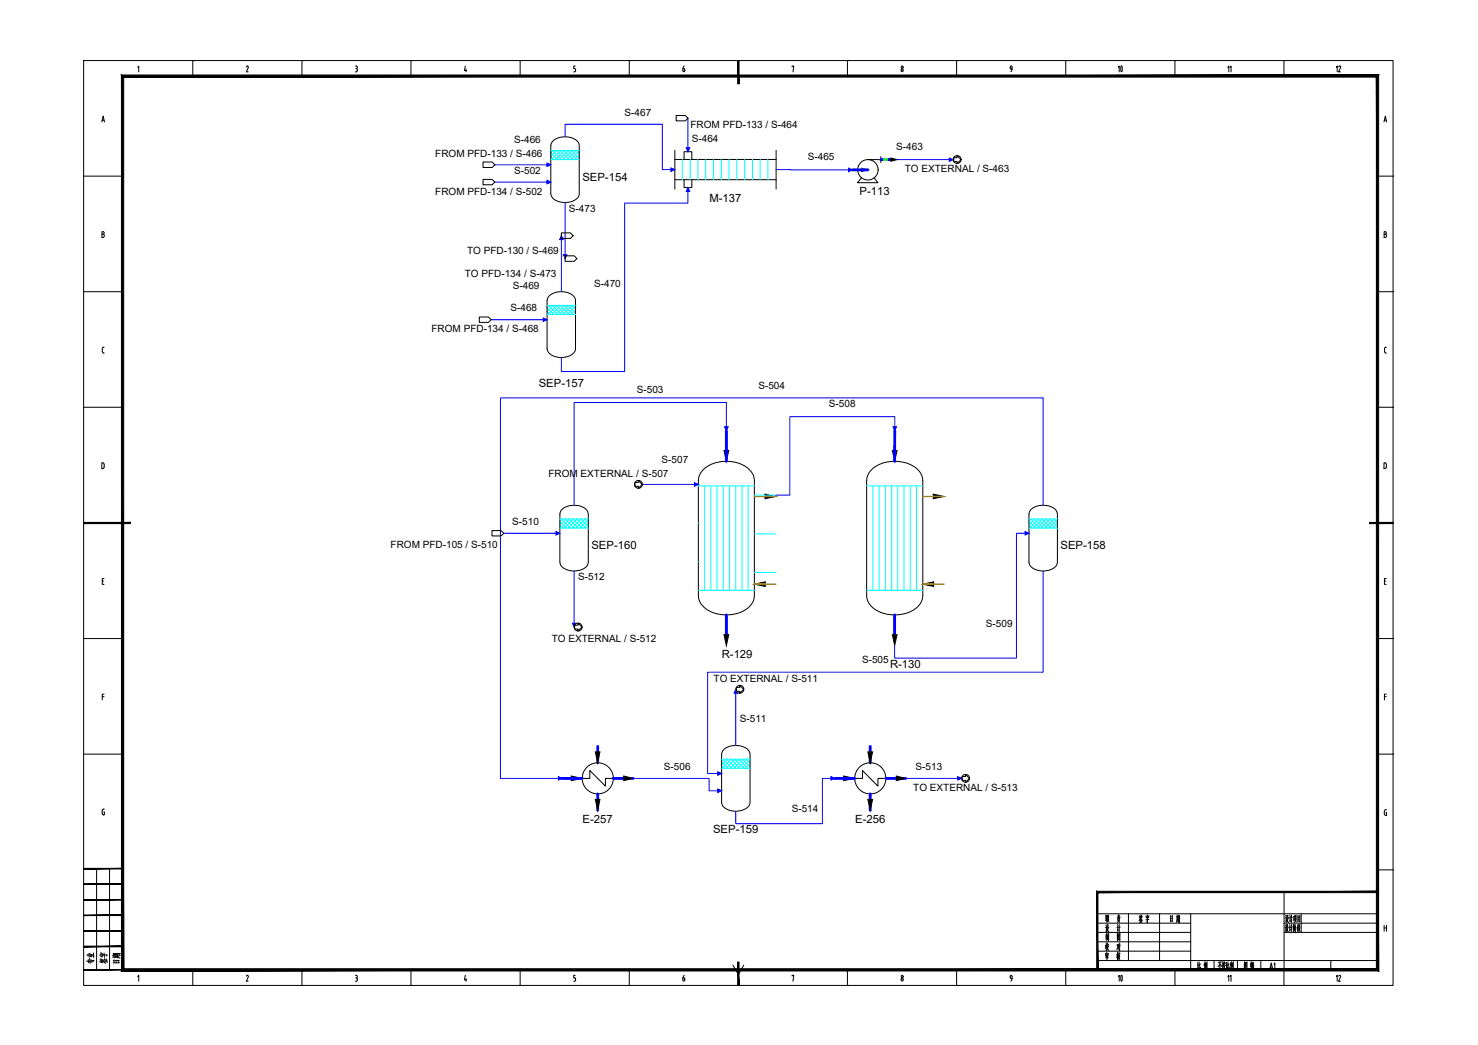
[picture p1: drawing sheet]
<svg xmlns="http://www.w3.org/2000/svg" width="420mm" height="297mm" viewBox="0 0 420 297" stroke-linecap="round" stroke-linejoin="round" font-family="sans-serif">
<g fill="none" stroke="#000" stroke-width=".28">
<path d="M23.8 17.2h372.2v262.9h-372.2zM39.1 19.1l.3-.3v1.6M54.8 17.2h.1M54.8 17.2v4.4M70.3 18.7l.3 .2v.4M70.3 18.8l-.2 .2M70.5 19.3l-.5 1.1h.6M85.8 17.2h.1M85.8 17.2v4.4M101 18.8h.3M101.2 19.5h.1M101.3 18.7l.2 .2v.4l-.2 .2 .3 .4"/>
<path d="M101.5 19.9l-.2 .5M116.8 17.2h.1M116.8 17.2v4.4M132.3 18.8l-.3 1.3h.7M132.5 19.7v.7M147.9 17.2h.1M147.9 17.2v4.4M163.4 19.5l.2 .4M163.5 18.8h-.4v.7h.3M163.6 19.9v.2M178.9 17.2h.1M178.9 17.2v4.4"/>
<path d="M194.1 19.5l.2 .8h.2l.2-.4M194.1 19.5h.3M194.4 19.5l.3 .4M194.5 18.7l-.3 .8M209.9 17.2h.1M225.2 19v-.2h.5l-.3 1.6M240.9 17.2h.1M240.9 17.2v4.4M256.2 19.9l.3-.4 .2 .4M256.2 19.9l.3 .5 .2-.4M256.7 19.9v.2M271.9 17.2h.1"/>
<path d="M271.9 17.2v4.4M287.4 19.7h.3M287.7 19.1v.5M287.7 19.6l-.4 .8M287.7 19.1l-.1-.3a.46 .46 0 0 0-.4 .4 .46 .46 0 0 0 .3 .5M303 17.2h.1M303 17.2v4.4M334 17.2h.1M334 17.2v4.4M365 17.2h.1M365 17.2v4.4M28.9 34.7l.4-1.7 .4 1.7"/>
<path d="M29 34.2h.6M101 20.4h.3M163.1 20.4h.3M163.6 20l-.2 .4M393.4 34.7l.4-1.7 .4 1.7M393.5 34.2h.6M23.8 50.1h11.1M391.6 50.1h4.4M396 50.1h.1M29 66.6h.3M29.3 66.6l.4 .4-.4 .5M29.3 66.6l.3-.2v-.4l-.6-.1v1.6h.3"/>
<path d="M393.5 66.6h.3M393.8 65.9h-.3v1.6h.3M393.8 65.9l.3 .3-.3 .4 .4 .4-.4 .5M23.8 82.9h11.1M29.1 99.1v.8M29.1 99.9l.1 .4 .4 .1M29.6 98.7l-.4 .1-.1 .3M391.6 82.9h4.4M394.1 98.7l-.4 .1-.1 .3v1l.5 .3M396 82.9h.1M23.8 115.8h11.1M391.6 115.8h4.4"/>
<path d="M396 115.8h.1M29.2 131.6h-.3v1.6h.3M29.3 131.6l.3 .5v.8l-.3 .3M393.4 131.6h.5l.2 .5v.8l-.7 .3zM396 148.7h.1M29.1 165.2h.3M29.6 164.5h-.5v1.6h.5M393.6 165.2h.3M394.1 164.5h-.5v1.6h.5M23.8 181.5h11.1M29.1 198h.5M29.6 197.3h-.5v1.7"/>
<path d="M391.6 181.5h4.4M393.6 198h.5M394.1 197.3h-.5v1.7M396 181.5h.1M23.8 214.4h11.1M391.6 214.4h4.4M396 214.4h.1M29 230.4v.8M29.5 230.7h.2v.9h-.5l-.1-.4M29.7 230h-.5l-.1 .4M393.5 230.6v.7M393.6 231.3l.3 .5"/>
<path d="M394 230.9h.2v.9h-.3M394.2 230.2h-.5l-.1 .4M27.5 246.9v28.8M31.1 246.9v28.8M311.9 259.7h79.7M320.8 259.7v13.3M329.6 259.7v13.3M338.5 259.7v16M365 253.6v26.5M369.9 259.7v5.3M391.6 247.3h4.4M396 247.3h.1"/>
<path d="M39.1 277.6l.3-.4v1.7M54.8 275.7v4.4M70.3 277.2l.3 .2v.4M70.3 277.2l-.2 .3M70.5 277.8l-.5 1.1h.6M85.8 275.7v4.4M101 277.2h.3M101 278.9h.3M101.2 278h.1M101.3 277.2l.3 .4-.3 .3 .2 .2v.6l-.2 .2M116.8 275.7v4.4M132.3 277.2l-.3 1.3h.7"/>
<path d="M132.5 278.2v.7M147.9 275.7v4.4M163.1 278.9h.3M163.4 277.9l.2 .4M163.5 277.2h-.4v.8h.3M163.6 278.3v.2M163.6 278.5l-.2 .4M178.9 275.7v4.4M194.4 277.9a.46 .46 0 0 1 .3 .5 .46 .46 0 0 1-.4 .4l-.2-.8h.3M194.5 277.2l-.3 .8M208.4 274.3l1.5 2.7 1.5-2.7M225.2 277.4v-.2h.5l-.3 1.7"/>
<path d="M240.9 275.7v4.4M256.7 278.3v.2M256.7 278.3l-.1-.3a.42 .42 0 0 0-.4 .4 .42 .42 0 0 0 .4 .4l.1-.3M271.9 275.7v4.4M287.2 277.8l.3 .3M287.4 278.2h.3M287.7 277.6v.5M287.7 278.1l-.4 .8M287.7 277.6l-.2-.4-.3 .6M303 275.7v4.4M311.9 273h79.7M311.9 262.4h26.6"/>
<path d="M311.9 265h26.6M311.9 267.7h26.6M311.9 270.4h26.6M324.1 261.6v.4M324.1 260.1l-.2 .8M324.1 260.5l.1 .3M324.3 261.6v.3M324.3 260.8l.5 .8M324.3 260.7l-.5 1M324.3 260.4l-.3 .1M324.4 261.3l-.3 .1M324.5 260.1l-.1 .6"/>
<path d="M324.5 260.5l.1 .4M324.5 261.5l-.1 .6M324.7 262.1l-.7 .1M324.8 260.4l-.4 .1M325.9 260.5l.7-.1-.1 .4M325.9 260.4l-.1 .5M326.1 260l.1 .4M326.2 261.1v1.1l-.2-.3M326.4 260.8l-.5 .1M326.4 260.7l-.2 .4M326.6 261.4l-.9 .1M332.8 260.3v1.7"/>
<path d="M333.1 261.1h-.3M333.2 261.7l-.4 .2M333.3 260.4l-.5 .1M333.3 260.3l-.1 1.7M334 275.7v4.4M334.6 260.1v1.3M334.6 261.6l-.2 .6M334.8 261.6l.1 .4M334.8 260.8h-.2M334.8 261.1l-.2 .1M334.9 260.1l-.1 1.3M335 260.5l-.5 .1"/>
<path d="M335 261.4l-.6 .1M335.1 261.4l-.1 .8M335.1 260.3v1.1M335.3 260.3v1.9l-.1-.2M335.3 260.8h-.2M335.3 261.3h-.2M335.3 260.3h-.2M340.5 273.5v1.7M340.8 275l-.4 .4M340.8 274.3l-.3 .1M340.9 273.5v1.7l.2 .2h.2v-.5M341.2 274l-.3 .6"/>
<path d="M342.5 273.8v1.7M342.6 273.4l-.3 1M342.6 274.4l.1 .3M342.7 273.8l-.2 .9M342.8 274.1l-.1 .1M342.9 274.1l-.3 1.2M342.9 273.7l-.3 .1M343 273.9v1M343.1 273.4v2.1l-.1-.3M345.1 273v2.7M346.8 273.9v1.5M346.9 273.5l-.6 1.3"/>
<path d="M346.9 274.1l.3 .6M347.2 273.4l-.9 .1M347.6 273.3v2.2l-.1-.3M347.7 274.3l-.3 .4M347.8 273.9l-.4 .1M347.8 273.7v.4M348 273.9l-.1 .9 .4 .6M348 273.3l.1 .4M348.2 274.5l-.4 1M348.3 273.8h-.5M348.3 273.7l-.1 .4M348.3 274.4l-.5 .1"/>
<path d="M348.7 273.5v1.7M349 274.3l-.3 .1M349.1 273.4v1.8l.1 .2h.2v-.5M349.4 274l-.3 .6M349.9 273.8v1.7M350 273.4l-.3 1M350.1 274.4l.1 .3M350.2 273.8l-.2 .9M350.3 274.1l-.3 1.2M350.3 274.1l-.2 .1M350.4 273.7l-.4 .1M350.4 273.9v1"/>
<path d="M350.6 273.4v2.1l-.2-.3M351.8 273v2.7M353.8 275.3l.7 .1M353.8 273.4v2.1M354 274.1l.4 .5M354 274.9l.2 .3M354.1 274.6l.1 .2M354.1 273.8l-.2 .5M354.3 273.9l-.2 .1M354.3 273.8l-.5 1M354.5 273.5v1.9M354.5 273.5l-.7 .1"/>
<path d="M355.5 273.8v1M355.7 273.3v2.2M355.8 274h-.3M355.8 273.9v.9l-.1-.2M355.9 274.4v1.1l.4-.1M356 273.8v.6M356 273.9l.3-.1v.4M356.1 274.6v.8M356.3 274.9l-.3 .1M356.3 274.2l-.3 .1M356.3 273.5l-.4 .1M356.4 274.5l-.5 .1"/>
<path d="M356.4 274.4l-.1 1M365 262.4h26.6M365 265h26.6M365.4 262.9l.2 .3M365.5 260.2l.2 .3M365.5 263.6h-.2M365.5 263.5v1M365.6 260.9l-.2 .1M365.6 260.8v1M365.7 264.2l-.3 .5M365.7 261.5l-.2 .5M365.8 262.8l-.1 1"/>
<path d="M365.8 264l.5 .8M365.8 261.3l.4 .9h.1M365.9 260.5l-.2 .6M365.9 260.3l.2-.1v.6l.2 .1M365.9 260.2v.4M366 262.8v.7l.3 .1M366 262.9h-.2M366.1 263.8h-.4M366.1 263.7l-.5 1.2M366.1 261.1h-.3M366.2 261l-.5 1.2M366.6 262.8l.1 .4"/>
<path d="M366.6 260.2l.2 .3M366.7 263.5l-.2 .1M366.7 263.4l-.1 1.2M366.7 260.8l-.2 .1M366.7 260.8v1.1M366.8 264.2l-.2 .5M366.8 261.5l-.1 .5M367.1 262.7v2.2M367.1 260.1v2.1M367.4 263.5l-.6 .1M367.4 260.8l-.5 .1M367.7 262.8v2"/>
<path d="M367.8 262.8v1.4l-.1-.2M367.8 260.5v1M367.8 262.9l-.1 .1M367.9 260.5l-.2 .1M368 263.6l-.2 1.3M368 261.3l-.4 .3M368.1 260.6v1M368.1 262.9l.3 .9h.1M368.2 262.7l-.3 1M368.2 260.8l-.3 1.4M368.2 260.2v.5M368.2 261.7l.3 .4"/>
<path d="M368.2 263.5v1.4M368.5 260.6l-.4 .1M368.5 260.5v1.1M368.5 260.2l-.5 .1M368.9 262.9v1.8M369 260.2v1.9M369 263.6l-.1 .1M369 263.3l-.1 .1M369 264l-.3 .2M369.1 262.8l-.2 .3M369.2 264l.4 .7M369.3 262.8l-.1 1"/>
<path d="M369.4 262.8v.7l.2 .1M369.4 261.3l-.4 .1M369.4 260.8l-.4 .1M369.4 262.9l-.1 .1M369.5 263.8h-.3M369.5 263.8l-.5 1M369.5 261.8l-.5 .1M369.6 260.3l-.6 .1M369.6 260.3l-.1 1.8M378.3 273v2.7M393.5 263v1.7M393.5 263.8h.7"/>
<path d="M394.2 263v1.7M54.8 280.1h.1M85.8 280.1h.1M116.8 280.1h.1M147.9 280.1h.1M178.9 280.1h.1M209.9 280.1h.1M240.9 280.1h.1M271.9 280.1h.1M303 280.1h.1M334 280.1h.1M365 280.1h.1"/>
<circle cx="256.4" cy="19.1" r=".32"/>
<circle cx="256.4" cy="277.6" r=".32"/>
</g>
<g fill="#000" stroke="#000" stroke-width=".28">
<path d="M209.7 17.2l.4 6.6v-6.6zM209.7 17.2l.4 6.6h-.4z"/>
<path d="M34.5 21.3l.7 254.1v-253.5zM34.5 21.3l.7 254.1-.7 .6zM35.2 275.4l-.7 .6 356.8-.6zM34.5 276l356.8-.6 .6 .6zM391.3 21.9v253.5l.6 .6zM391.3 21.9l.6-.6v254.7zM35.2 21.9h356.1l.6-.6zM34.5 21.3h357.4l-356.7 .6z"/>
<path d="M23.8 148.5v.3l13.3-.3zM23.8 148.8l13.3-.3v.3z"/>
<path d="M389.4 148.8h6.6v-.3zM389.4 148.5h6.6l-6.6 .3z"/>
<path d="M23.8 255.8h11.1v-.1zM23.8 255.7h11.1l-11.1 .1z"/>
<path d="M23.8 251.4h11.1v-.2zM23.8 251.2h11.1l-11.1 .2z"/>
<path d="M23.8 247h11.1v-.2zM23.8 246.8h11.1l-11.1 .2z"/>
<path d="M312.1 253.7h79.5v-.3zM311.8 253.4h79.8l-79.5 .3zM311.8 253.4l.3 22.3v-22zM311.8 253.4l.3 22.3h-.3z"/>
<path d="M23.8 275.7h11.1v-.1zM23.8 275.6h11.1l-11.1 .1z"/>
<path d="M23.8 269.1h11.1v-.2zM23.8 268.9h11.1l-11.1 .2z"/>
<path d="M23.8 264.7h11.1v-.2zM23.8 264.5h11.1l-11.1 .2z"/>
<path d="M23.8 260.3h11.1v-.2zM23.8 260.1h11.1l-11.1 .2z"/>
<path d="M209.7 273.5v6.6h.4zM209.7 273.5h.4v6.6z"/>
</g>
<g fill="none" stroke="#0ff" stroke-width=".28">
<path d="M156.6 44.6l.8 .8M156.6 43.5l1.9 1.9M156.6 42.8h8.1M156.6 45.4h8.1M157 42.8l2.6 2.6M157.2 42.8l-.6 .6M158.1 42.8l2.6 2.6M158.3 42.8l-1.7 1.7M159.2 42.8l2.6 2.6M159.4 42.8l-2.6 2.6M160.3 42.8l2.6 2.6M160.5 42.8l-2.6 2.6"/>
<path d="M161.4 42.8l2.6 2.6M161.6 42.8l-2.6 2.6M162.5 42.8l2.2 2.2M162.7 42.8l-2.7 2.6M163.6 42.8l1.1 1.1M163.8 42.8l-2.7 2.6M164.7 42.8h.1M164.7 43l-2.5 2.4M164.7 44.1l-1.3 1.3M164.7 45.2l-.2 .2M194 45.3v5.8M196.2 45.3v5.8"/>
<path d="M198.4 45.3v5.8M200.6 45.3v5.8M202.8 45.3v5.8M205 45.3v5.8M207.2 45.3v5.8M209.5 45.3v5.8M211.7 45.3v5.8M213.9 45.3v5.8M216.1 45.3v5.8M218.3 45.3v5.8M155.5 88.6l.9 .8M155.5 87.5l1.9 1.9"/>
<path d="M155.5 86.8h8.1M155.5 89.4h8.1M155.9 86.8l2.6 2.6M156.1 86.8l-.6 .6M157 86.8l2.6 2.6M157.2 86.8l-1.7 1.7M158.1 86.8l2.6 2.6M158.3 86.8l-2.6 2.6M159.2 86.8l2.6 2.6M159.4 86.8l-2.6 2.6M160.3 86.8l2.6 2.6M160.5 86.8l-2.6 2.6"/>
<path d="M161.4 86.8l2.2 2.2M161.6 86.8l-2.6 2.6M162.5 86.8l1.1 1.1M162.7 86.8l-2.6 2.6M163.6 86.8h.1M163.6 87l-2.4 2.4M163.6 88.1l-1.3 1.3M163.6 89.2l-.2 .2M198.5 138.1h15.9M200.3 138.1v29.7M202.1 138.1v29.7M203.8 138.1v29.7"/>
<path d="M205.6 138.1v29.7M207.4 138.1v29.7M209.2 138.1v29.7M210.9 138.1v29.7M212.7 138.1v29.7M246.4 138.1h15.9M248.1 138.1v29.7M249.9 138.1v29.7M251.7 138.1v29.7M253.5 138.1v29.7M255.2 138.1v29.7M257 138.1v29.7"/>
<path d="M258.8 138.1v29.7M260.5 138.1v29.7M159.2 149.3l.8 .8M159.2 148.2l1.9 1.9M159.2 147.5h8M159.2 150.1h8M159.6 147.5l2.6 2.6M159.8 147.5l-.6 .6M160.6 147.5l2.7 2.6M160.9 147.5l-1.7 1.7M161.7 147.5l2.7 2.6M162 147.5l-2.6 2.6"/>
<path d="M162.8 147.5l2.7 2.6M163.1 147.5l-2.7 2.6M163.9 147.5l2.7 2.6M164.2 147.5l-2.7 2.6M165 147.5l2.2 2.2M165.3 147.5l-2.7 2.6M166.1 147.5l1.1 1.1M166.4 147.5l-2.7 2.6M167.2 147.5h.1M167.2 147.7l-2.4 2.4M167.2 148.8l-1.3 1.3M167.2 149.9l-.2 .2"/>
<path d="M292.5 147.5h8.1M292.5 150.1h8.1M292.5 149.3l.8 .8M292.5 148.2l1.9 1.9M292.9 147.5l2.6 2.6M293.1 147.5l-.6 .6M294 147.5l2.6 2.6M294.2 147.5l-1.7 1.7M295.1 147.5l2.6 2.6M295.3 147.5l-2.6 2.6M296.2 147.5l2.6 2.6M296.4 147.5l-2.6 2.6"/>
<path d="M297.3 147.5l2.6 2.6M297.5 147.5l-2.6 2.6M298.4 147.5l2.2 2.2M298.6 147.5l-2.6 2.6M299.5 147.5l1.1 1.1M299.7 147.5l-2.6 2.6M300.6 147.7l-2.4 2.4M300.6 148.8l-1.4 1.3M300.6 149.9l-.3 .2M198.5 167.8h15.9M246.4 167.8h15.9M205.1 217.6l.8 .8"/>
<path d="M205.1 216.5l1.9 1.9M205.1 215.8h8.1M205.1 218.4h8.1M205.5 215.8l2.6 2.6M205.7 215.8l-.6 .6M206.6 215.8l2.6 2.6M206.8 215.8l-1.7 1.7M207.7 215.8l2.6 2.6M207.9 215.8l-2.6 2.6M208.8 215.8l2.6 2.6M209 215.8l-2.6 2.6M209.9 215.8l2.6 2.6"/>
<path d="M210.1 215.8l-2.6 2.6M211 215.8l2.2 2.2M211.2 215.8l-2.6 2.6M212.1 215.8l1.1 1.1M212.3 215.8l-2.6 2.6M213.2 216l-2.4 2.4M213.2 217.1l-1.3 1.3M213.2 218.2l-.2 .2"/>
</g>
<g fill="none" stroke="#000" stroke-width=".28">
<path d="M157.3 40a5.5 5.5 0 0 1 7.1 .4l.3 1v13.7a3.5 3.5 0 0 1-4.1 2.5 3.5 3.5 0 0 1-4-2.5v-13.7zM191.8 51.1h28.8M191.8 42.7v11M191.8 45.3h28.8M194.5 45.3v-2.2h2.2v2.2M194.5 51.1v2.2h2.2v-2.2M220.6 42.7v11M244.9 50.5l-1.1 1.4h5.8l-1.1-1.4M246.7 45.4h3.7M250.4 44.5v1.7M156.2 84a5.5 5.5 0 0 1 7.1 .5l.3 1v13.6a3.6 3.6 0 0 1-4 2.5 3.6 3.6 0 0 1-4.1-2.5v-13.6zM199.8 133.6a10.2 10.2 0 0 1 13.4 0 3.9 3.9 0 0 1 1.2 3v32.7a6.1 6.1 0 0 1-5.7 5.3 9.4 9.4 0 0 1-9.5-3l-.6-1.5-.1-.8v-32.7a4.4 4.4 0 0 1 1.3-3z"/>
<path d="M247.6 133.6a10.3 10.3 0 0 1 13.5 0 4.4 4.4 0 0 1 1.2 3v32.7a5.8 5.8 0 0 1-4.6 5 10 10 0 0 1-10.6-2.7l-.6-1.5-.1-.8v-32.7a4.4 4.4 0 0 1 1.2-3zM159.8 144.7a5.5 5.5 0 0 1 7.1 .5l.3 .9v13.7a3.6 3.6 0 0 1-4 2.5 3.6 3.6 0 0 1-4-2.5v-13.7zM293.2 144.7a5.5 5.5 0 0 1 7.1 .5l.3 .9v13.7a3.6 3.6 0 0 1-4.1 2.5 3.6 3.6 0 0 1-4-2.5v-13.7zM205.8 213a5.5 5.5 0 0 1 7.1 .5l.3 .9v13.7a3.6 3.6 0 0 1-4 2.5 3.6 3.6 0 0 1-4.1-2.5v-13.7zM165.5 221.3h2.2v-2.3l4.4 4.5v-2.2h2.2M242.9 221.3h2.3v-2.3l4.4 4.5v-2.2h2.2"/>
<circle cx="246.7" cy="48.3" r="2.9"/>
<circle cx="169.9" cy="221.2" r="4.4"/>
<circle cx="247.4" cy="221.2" r="4.4"/>
</g>
<g fill="none" stroke="#00f" stroke-width=".8">
<path d="M242.3 48.3h4.4M250.4 45.4h.8M252.3 45.4h1M206.5 122.4v8.7M254.4 122.4l-.1 8.7M206.5 174.8v5.6M254.3 174.8v5.6M169.9 212.2v4.6M247.4 212.2v4.6M159.8 221.3h5.7M169.9 225.7v4.6M174.3 221.3h5.6"/>
<path d="M237.3 221.3h5.6M247.4 225.7v4.6M251.8 221.3h5.7"/>
</g>
<g fill="#000" stroke="#000" stroke-width=".28">
<path d="M244.9 47.8l1.8 .5-1.8 .4zM253.3 44.9l1.7 .5-1.7 .4zM205.8 128h1.4l-.7 3.1zM253.7 128h1.3l-.7 3.1zM217.5 140.4l3 .7-3 .7zM265.3 140.4l3.1 .7-3.1 .7zM214.4 166.1l3.1-.7v1.3zM262.3 166.1l3.1-.7v1.3zM205.8 180.4h1.4l-.7 3.1zM253.7 180.4h1.3l-.7 3.1zM169.2 213.7h1.3l-.6 3.1zM246.7 213.7h1.4l-.7 3.1z"/>
<path d="M162.4 220.6l3.1 .7-3.1 .6zM169.2 227.2h1.3l-.6 3.1zM177.3 220.6l2.6 .7-2.6 .6zM239.8 220.6l3.1 .7-3.1 .6zM246.7 227.2h1.4l-.7 3.1zM254.8 220.6l2.7 .7-2.7 .6z"/>
</g>
<path d="M214.4 141.1h6.1M262.3 141.1h6.1M214.4 166.1h6.1h-3M262.3 166.1h6.1h-3" fill="none" stroke="#ffbf00" stroke-width=".38"/>
<!-- layer: EQUIPMENT -->
<path d="M198.5 137.7h.1M198.5 148.7h.1M198.5 159.7h.1M214.4 140.7h6.1M214.4 151.8h6.1M214.4 162.7h6.1" fill="none" stroke="#0ff" stroke-width=".28"/>
<path d="M251.2 45.1v.6l1.1-.6v.6zM251.7 45.4h.1" fill="none" stroke="#0f0" stroke-width=".28"/>
<!-- layer: STREAM -->
<g fill="none" stroke="#00f" stroke-width=".28">
<path d="M160.6 38.9v-3.6h27.7v12.9h3.5M195.6 33.6v9.5M140.7 46.8h15.9M140.7 51.8h15.9M160.6 57.6v15.9M195.6 53.3v4.4h-18v47.9h-18v-4M220.6 48.2l21.7 .1M255 45.4h16M159.6 67v15.9M139.6 90.9h15.9M182.6 137.7h15.9M206.5 122.4v-8h-43.3v29.2"/>
<path d="M254.4 122.4v-4h-29.9v22.3h-4M143.2 151.6h16M292.5 151.6h-3.5v35.5h-34.7v-3.6M296.5 143.6v-30.5h-154.2v108.2h17.5M163.2 162.3v16M296.5 162.3v28.8h-95.3v28.8h3.9M209.2 195.9v16M179.9 221.3h21.7v3.5h3.5M237.3 221.3h-3.5v12.8h-24.6v-3.5M257.5 221.3h15.9"/>
</g>
<!-- layer: STREAM_ARROW -->
<g fill="#00f" stroke="#00f" stroke-width=".28">
<path d="M269.9 44.9l1.1 .5-1.1 .5z"/>
<path d="M195.1 42h1l-.5 1.1z"/>
<path d="M241.2 47.8l1.1 .5-1.1 .5z"/>
<path d="M155.5 46.3l1.1 .5-1.1 .5z"/>
<path d="M190.7 47.7l1.1 .5-1.1 .5z"/>
<path d="M154.4 90.4l1.1 .5-1.1 .5z"/>
<path d="M159.6 67l.5 1.1h-1z"/>
<path d="M195.6 53.3l.5 1.1h-1z"/>
<path d="M160.1 72.4h1l-.5 1.1z"/>
<path d="M155.5 51.3l1.1 .5-1.1 .5z"/>
<path d="M206 121.3h1l-.5 1.1z"/>
<path d="M158.7 220.8l1.1 .5-1.1 .4z"/>
<path d="M204 219.4l1.1 .5-1.1 .5z"/>
<path d="M204 224.3l1.1 .5-1.1 .5z"/>
<path d="M197.4 137.2l1.1 .5-1.1 .5z"/>
<path d="M253.9 121.3h.9l-.4 1.1z"/>
<path d="M291.4 151.1l1.1 .5-1.1 .5z"/>
<path d="M158.1 151.1l1.1 .5-1.1 .5z"/>
<path d="M209.2 195.9l.5 1.1h-1z"/>
<path d="M162.7 177.2h1l-.5 1.1z"/>
<path d="M272.3 220.8l1.1 .5-1.1 .4z"/>
<path d="M236.2 220.8l1.1 .5-1.1 .4z"/>
</g>
<!-- layer: CONNECTOR -->
<g fill="none" stroke="#000" stroke-width=".28">
<path d="M192.2 32.8h2.6l.8 .8-.8 .8h-2.6zM137.3 46h2.6l.8 .8-.8 .8h-2.6zM137.3 51h2.6l.8 .8-.8 .7h-2.6zM271.1 44.8h1v-.5l1.1 1.1-1.1 1.1v-.6h-1zM159.6 66.2h2.6l.7 .8-.7 .8h-2.6zM160.6 72.7h2.6l.8 .8-.8 .8h-2.6zM136.3 90.1h2.5l.8 .8-.8 .7h-2.5zM180.5 137.1h1v-.5l1.1 1.1-1.1 1.1v-.6h-1zM139.9 150.8h2.5l.8 .8-.8 .7h-2.5zM163.4 177.7h.9v-.5l1.1 1.1-1.1 1.1v-.6h-.9zM209.3 195.4h1v-.6l1.1 1.1-1.1 1.1v-.5h-1zM273.5 220.7h1v-.6l1.1 1.2-1.1 1.1v-.6h-1z"/>
<circle cx="272.1" cy="45.3" r="1.12"/>
<circle cx="181.5" cy="137.7" r="1.12"/>
<circle cx="164.3" cy="178.2" r="1.12"/>
<circle cx="210.3" cy="195.9" r="1.12"/>
<circle cx="274.5" cy="221.2" r="1.12"/>
</g>
<text font-size="6.6" x="315.7" y="280.8">10</text>
<text font-size="6.2" x="315.7" y="22.2">10</text>
<g font-size="5.3">
<text x="312.9" y="266">设 计</text>
<text x="313.3" y="268.5">制 图</text>
<text x="27.5" y="275.2" transform="rotate(-90 27.5 275.2)">专业</text>
<text x="31.4" y="275.2" transform="rotate(-90 31.4 275.2)">签字</text>
<text x="34.9" y="274.8" transform="rotate(-90 34.9 274.8)">日期</text>
<text x="312.9" y="271.3">校 对</text>
</g>
<g font-size="4.4">
<text x="378.5" y="21.5">12</text>
<text x="363.4" y="276.6" transform="rotate(-90 363.4 276.6)">A1</text>
<text x="382.1" y="280.1" transform="rotate(-90 382.1 280.1)">12</text>
</g>
<g font-size="4">
<text x="351" y="21.5" transform="rotate(-90 351 21.5)">11</text>
<text x="351" y="280.1" transform="rotate(-90 351 280.1)">11</text>
</g>
<g font-size="3.2">
<text x="165.6" y="51.4">SEP-154</text>
<text x="201.7" y="57.3">M-137</text>
<text x="244.4" y="55.4">P-113</text>
<text x="153.1" y="110.1">SEP-157</text>
<text x="168.1" y="156.2">SEP-160</text>
<text x="301.5" y="156.2">SEP-158</text>
<text x="205.2" y="187.1">R-129</text>
<text x="253" y="189.8">R-130</text>
<text x="165.6" y="233.9">E-257</text>
<text x="243.1" y="233.9">E-256</text>
<text x="202.7" y="236.9">SEP-159</text>
</g>
<g font-size="2.8">
<text x="177.6" y="32.9">S-467</text>
<text x="146.2" y="40.6">S-466</text>
<text x="196.3" y="36.5">FROM PFD-133 / S-464</text>
<text x="196.7" y="40.5">S-464</text>
<text x="123.7" y="44.6">FROM PFD-133 / S-466</text>
<text x="229.6" y="45.6">S-465</text>
<text x="254.8" y="42.7">S-463</text>
<text x="146.2" y="49.3">S-502</text>
<text x="257.2" y="48.9">TO EXTERNAL / S-463</text>
<text x="123.7" y="55.3">FROM PFD-134 / S-502</text>
<text x="161.7" y="60.2">S-473</text>
<text x="132.8" y="72.1">TO PFD-130 / S-469</text>
<text x="132.1" y="78.7">TO PFD-134 / S-473</text>
<text x="145.8" y="82">S-469</text>
<text x="168.9" y="81.7">S-470</text>
<text x="145.1" y="88.5">S-468</text>
<text x="122.7" y="94.4">FROM PFD-134 / S-468</text>
<text x="181" y="111.8">S-503</text>
<text x="215.6" y="110.4">S-504</text>
<text x="235.7" y="115.8">S-508</text>
<text x="188.1" y="131.5">S-507</text>
<text x="155.9" y="135.5">FROM EXTERNAL / S-507</text>
<text x="145.6" y="149.1">S-510</text>
<text x="111" y="155.8">FROM PFD-105 / S-510</text>
<text x="164.3" y="165">S-512</text>
<text x="280.3" y="178.2">S-509</text>
<text x="156.9" y="182.5">TO EXTERNAL / S-512</text>
<text x="245.1" y="188.4">S-505</text>
<text x="202.8" y="193.7">TO EXTERNAL / S-511</text>
<text x="210.3" y="205.3">S-511</text>
<text x="188.8" y="218.8">S-506</text>
<text x="260.3" y="218.8">S-513</text>
<text x="259.6" y="224.8">TO EXTERNAL / S-513</text>
<text x="225.1" y="230.9">S-514</text>
</g>
</svg>
